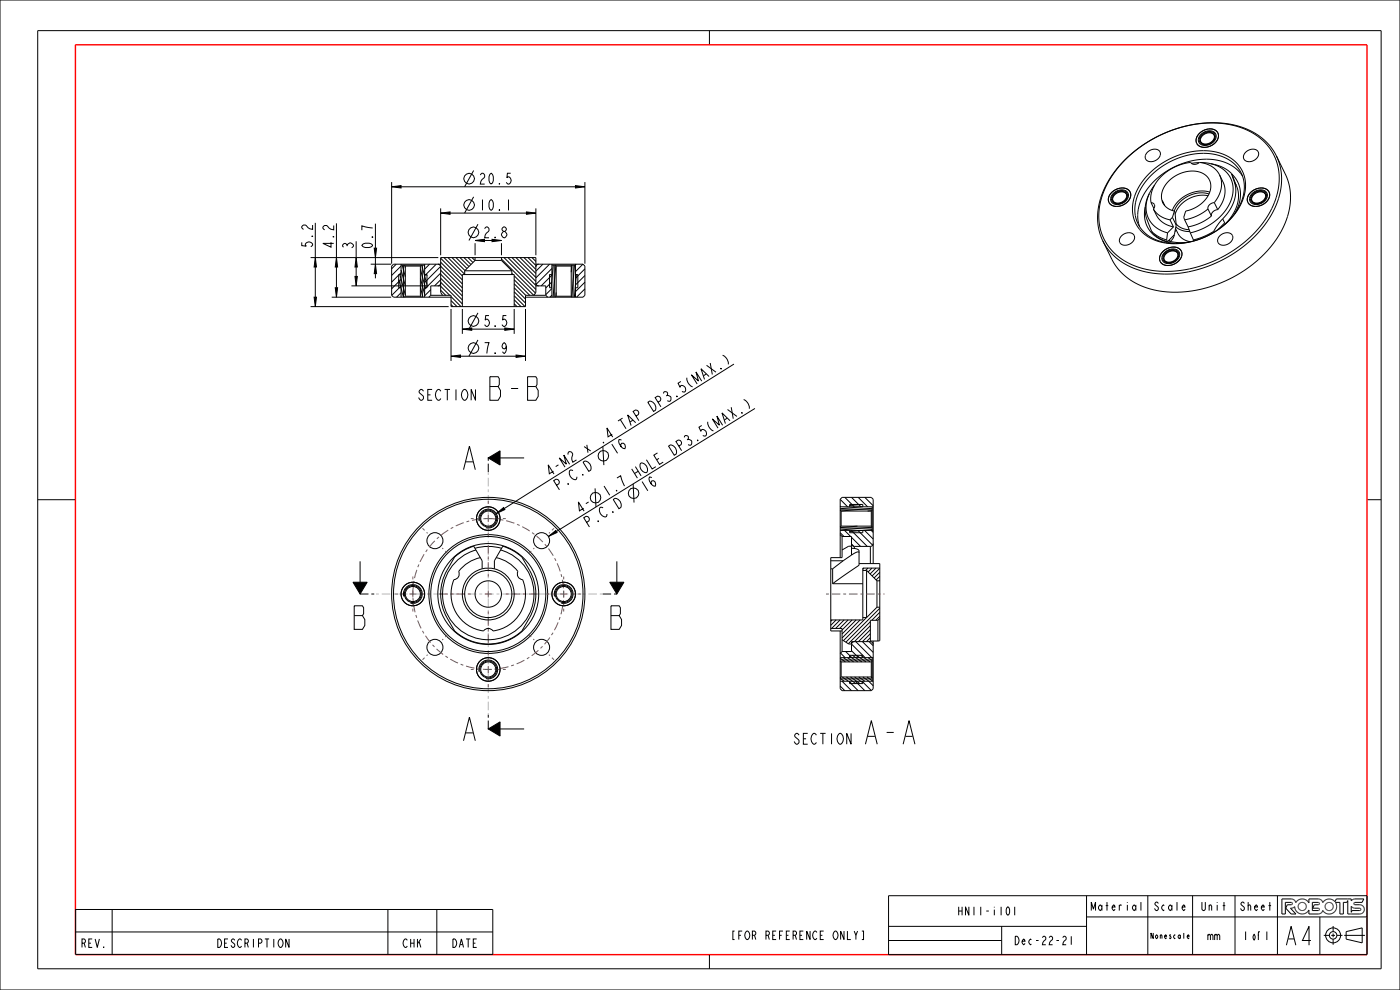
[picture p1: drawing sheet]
<svg xmlns="http://www.w3.org/2000/svg" width="297mm" height="210mm" viewBox="0 0 297 210" stroke-linecap="round" stroke-linejoin="round" font-family="sans-serif">
<g fill="#000">
<path d="M83.1 39.6l2-.2v.5zM122.1 39.4l2 .2-2 .3zM66.9 54.6l.2 2h-.5zM71.4 54.6l.2 2h-.5zM75.6 54.6l.2 2h-.5zM79.4 52.6h.5l-.3 2zM79.6 56l.3 2h-.5zM93.5 45.2l2-.2v.5zM100.8 51l2-.2v.5zM111.7 45l2 .2-2 .3zM66.6 63h.5l-.2 2zM71.1 61h.5l-.2 2z"/>
<path d="M75.3 58.6h.5l-.2 2zM95.7 75.6l2-.3v.5zM98.1 69.8l2-.2v.5zM107.1 69.6l2 .2-2 .3zM109.5 75.3l2 .3-2 .2zM103.6 97.1l2.5-1.5v3zM105.3 108.9l1.5-1.2 .3 .4zM116.3 113.8l1.6-1.3 .3 .5zM74.9 123.5h3l-1.5 2.5zM129.4 123.5h3l-1.5 2.5zM103.6 154.6l2.5-1.5v3z"/>
</g>
<g fill="none" stroke="#000" stroke-width=".21">
<path d="M0 0h297v210h-297zM8 6.5h285v199h-285zM150.5 6.5v3M83.1 39.6l2-.2v.5zM83.1 38.6v17.3M85.1 39.6h37M100.5 36.2l-1.9 3.4M122.1 39.4l2 .2-2 .3zM124.1 38.6v17.3M243.7 36.9a15.8 15.8 0 0 1 15.4-4.3 7.2 7.2 0 0 1 4.2 10.5 15.7 15.7 0 0 1-18.1 7.9 7.2 7.2 0 0 1-4.1-10.4l1-1.8zM244.1 37.3a14.8 14.8 0 0 1 15.7-3.9 6.9 6.9 0 0 1 3.4 9.8 15.2 15.2 0 0 1-17.6 7.8l-1.5-.7-1.1-.8a7.2 7.2 0 0 1-1.1-9.2l1-1.6zM254.9 28.4l1-.6h1.1l.6 .2 .3 .5v.9l-.3 .6-.6 .5-1.1 .3h-.7l-.8-.4-.2-.6 .1-.6z"/>
<path d="M255.1 28.6l1-.5 1 .1 .5 .4v.7l-.3 .5-.7 .6-.6 .1-.9-.1-.3-.3-.2-.4 .2-.7zM261.3 36.9l.2 .2a6.5 6.5 0 0 1 .4 8.2M262.2 39.2v.1a7.1 7.1 0 0 1-1.8 7.7l-.5 .6M263.6 37.3a9.2 9.2 0 0 0-9-3.5 15.4 15.4 0 0 0-12.8 9.3l-.4 2.6v1.2l.3 1.2M65.9 54.6h27.1M66.9 54.6l.2 2h-.5zM66.9 47.3v7.3M66.9 56.6v6.4M71.4 54.6l.2 2h-.5zM71.4 47.4v7.2M71.4 56.6v4.4M75.3 58.6h.5l-.2 2z"/>
<path d="M75.6 54.6l.2 2h-.5zM75.6 51.2v3.4M75.6 56.6v2M78.6 56h4.4M79.4 52.6h.5l-.3 2zM79.6 56l.3 2h-.5zM79.6 47.4v5.2M79.6 54.6v1.4M79.6 58v1M84.1 56l-1 1M84.8 58.2l1.2 4.4M85.1 58.2h-.5v2.8h.5l-.5-1.7"/>
<path d="M85.1 56v7M85.1 56.2h5M85.1 57.3l.9 3.3M85.1 56.4l-2 2M85.1 57.8l-2 2M85.1 59.3l-2 2M85.3 56.2l.7 2.5M85.6 56.2v6.8l-.5-1.9M85.8 56.2l.2 .2M85.9 56.3l.1 .5M86 56.4v6.4M86 56.4h3.2"/>
<path d="M89.2 56.4v6.4M89.2 59l.9 3.4M89.2 57.1l1 3.9M89.4 56.2l-.2 .2M89.5 56.2l1.1 4.2M89.6 56.2v6.8M90 56.2l.1 .4M90.1 56v7M90.1 58.2h.5v2.8h-.5M90.5 58.2l.1 .3M91.1 56l-1 1.1M92.5 56l-2.4 2.5"/>
<path d="M92.9 56a.6 .6 0 0 1 .6 .6M93.5 56.5l-3.4 3.4M93.5 45.2l2-.2v.5zM93.5 56h-10l-.4 .4v6.2M93.5 44.2v9.9M93.5 58.2l4.6 4.6M93.5 57.9l-3.4 3.4M93.5 59.3l-1.3 1.3M93.5 59.9l4.6 4.6M93.5 59l4.6 4.6M93.5 57.3l4.6 4.6M93.5 56.5l4.6 4.6"/>
<path d="M93.5 55.6l4.6 4.6M93.5 54.8l4.6 4.6M94.2 54.6l3.9 3.9M95 54.6l3.6 3.6M95.5 45.2h16.2M95.9 54.6l2.7 2.8M96.7 54.6l2.4 2.4M97.6 54.6l1.9 1.9M98.4 54.6l1.5 1.5M98.6 57.4v.8M98.6 57.4h10M99.3 54.6l1 1.1"/>
<path d="M100.1 54.6l.7 .7M100.5 41.8l-1.9 3.4M100.8 51l2-.2v.5zM100.8 55.2l-2.2 2.2M100.8 51.6v2.5M100.8 54.6v.6M100.8 55.2h5.6M101.4 47.6l-1.9 3.4M106.4 51.6v2.5M106.4 54.6v.6M106.4 55.2l2.2 2.2M106.4 54.9l7.2 7.3"/>
<path d="M106.9 54.6l6.8 6.8M107.8 54.6l5.9 6M108.6 57.4v.8M108.6 58l.2 .2M108.6 54.6l5.1 5.1M109.1 59.3l3.3 3.3M109.1 58.5l4.1 4.1M109.5 54.6l4.2 4.3M110.3 54.6l3.4 3.4M111.2 54.6l2.5 2.6M111.7 45l2 .2-2 .3zM112 54.6l1.7 1.7"/>
<path d="M112.9 54.6l.8 .9M113.7 56h10M113.7 44.2v9.9M114.3 56a.6 .6 0 0 0-.6 .6M115.2 56l-1.5 1.5M116.6 56l-2.9 2.9M116.6 58.2v.5M117.1 58.2h-.5v2.8h.5M117.1 56v7M117.1 57l-3.4 3.3M117.1 58.4l-2.3 2.2M117.1 59.8l-1.3 1.3"/>
<path d="M117.4 56.2l-.5 4.8M117.6 56.2v6.8M117.8 56.2l.2 .2M117.9 56.4l-.6 6.6M118 56.4h3.2M118 56.4v6.4M121.2 56.4v6.4M121.3 56.3l-.1 1.4M121.4 56.2l-.2 .2M121.6 56.2v6.8M121.9 56.2l-.6 6.7M122.1 58.2h.5v2.8h-.5"/>
<path d="M122.1 56v7M122.2 56l-.1 .2h-5M122.3 58.2l-.5 4.8M123.7 56l-1.6 1.6M123.7 56l.4 .4v6.2l-.4 .4h-12.2M124.1 57l-2 2M124.1 58.4l-2 2M124.1 59.9l-2 2M236.3 40.9l1-.5 .8-.1 .6 .1 .6 .6v.9l-.6 .9-.7 .4-.7 .2-.9-.1-.6-.4-.2-.5 .1-.6zM236.5 41.1l1-.5 1 .1 .5 .5v.7l-.3 .5-.8 .5-.5 .2-.9-.1-.3-.3-.2-.5 .2-.7zM243 43.9a6.4 6.4 0 0 0 6.1 7.7M247.2 53.5l1-.6 1.1-.1 .5 .3 .4 .4v.9l-.4 .6-.6 .5-1 .4h-.7l-.8-.5-.2-.5v-.6z"/>
<path d="M247.4 53.6l1.1-.5 .8 .1 .5 .5v.7l-.3 .5-.7 .5-.6 .2-.8-.1-.4-.3-.1-.4 .1-.7zM247.8 51.1a10.3 10.3 0 0 0 4.3 .3M249.4 48.5l.5 1a3.5 3.5 0 0 0 2.6 1.8M249.4 48.1a4.3 4.3 0 0 0 3 1M249.6 48.8l-.3 .3M256.6 40.7a6.9 6.9 0 0 0-7.9 4M265.8 40.9l1-.5 1.1-.1 .6 .3 .3 .4v.9l-.4 .6-.9 .7-.7 .2h-.7l-.8-.5-.2-.5 .1-.6zM266 41.1l.8-.4h1.1l.5 .5v.7l-.4 .7-.6 .3-.6 .2-.8-.1-.4-.3-.1-.4 .1-.7zM65.9 65h29.3M66.6 63h.5l-.2 2zM70.4 63h12.6M71.1 61h.5l-.2 2z"/>
<path d="M74.6 60.6h16.3M83.1 62.6l.4 .4h12.2M85.1 60.7l-2 2M85.1 62.1l-1 .9M86 62.8l-.2 .2M86 62.8h3.2M89.2 62.8l.2 .2M89.2 61l.5 2M91.4 62.6h4.3v2.4h15.8v-2.4h4.3M91.4 62.6l-.4 .4M91.4 61.4l-1.3 1.3M93.5 60a.6 .6 0 0 1-.6 .6"/>
<path d="M93.5 60.6h-2.1v2M93.5 61.6l1.1 1M93.5 60.7l1.9 1.9M93.9 62.6l-.4-.6v-7.4h20.2v7.4l-.4 .6M95.7 75.6l2-.3v.5zM95.7 65.5v11.1M95.7 64.6l.4 .4M95.7 63.8l1.3 1.2M95.7 62.9l2.1 2.1M97.7 75.6h11.8M98.1 69.8l2-.2v.5zM98.1 65v-6.8h11v6.8"/>
<path d="M98.1 65.5v5.3M100.1 69.8h7M101.4 72.1l-1.9 3.5M101.4 66.4l-1.9 3.4M107.1 69.6l2 .2-2 .3zM109.1 65.5v5.3M109.1 64.4l.6 .6M109.1 63.6l1.4 1.4M109.1 62.7l2.3 2.3M109.1 61.9l2.4 2.4M109.1 61l2.4 2.4M109.1 60.2l2.4 2.4"/>
<path d="M109.5 75.3l2 .3-2 .2zM111.5 65.5v11.1M113.7 60a.6 .6 0 0 0 .6 .6M113.7 60.6h2.1v2M115.8 62.6l.4 .4M117.1 61.2l-1.3 1.3M117.1 62.6l-.4 .4M118 62.8h3.2M118 62.8l-.2 .2M118 62l-.1 .9M121.2 62.8l.2 .2M124.1 61.3l-1.8 1.7"/>
<path d="M153.3 75.3a2.04 2.04 0 0 1 1.2 2M155.7 77.2l-48.7 30.7M98.3 99.6l1.3-5 1.2 5M98.8 98h1.5M103.6 97.1l2.5-1.5v3zM106.1 97.1h5.1M160.2 86.6l-42.2 26.1M8 106h8M76.4 119.1v4.4M100.8 116.3a10.1 10.1 0 0 1 5.6 0M101.7 110.5a2 2 0 0 1 1.7-2.5 2 2 0 0 1 2.2 2.2 2 2 0 0 1-2.5 1.7M105.3 108.9l1.5-1.2 .3 .4z"/>
<path d="M116.3 113.8l1.6-1.3 .3 .5zM126.2 103.6l.2 3.9M130.9 119.1v4.4M134.3 102.7l.2 3.9M178.2 105.9l.4-.4h6.2l.4 .4v13.6M178.2 105.9v12.4M178.2 113.4l.4 .4M178.2 108.2l.2 .2M178.2 112.5h7M178.2 112h6.8M178.2 108h6.8M178.2 107.5h7"/>
<path d="M178.2 113l.8 .8M178.2 107.3l.2 .2M178.2 105.9l1.6 1.6M178.4 111.6l-.2 .2M178.4 108.4v3.2M178.4 111.6h6.4M178.4 108.4h6.4M178.6 113.8v2.9M178.6 113.8h2v2.1M179.2 112.5l1.3 1.3M179.2 105.5l2 2M180.2 107.5v-.5h2.8v.5l-4.8 .4"/>
<path d="M180.2 112.5v.5h2.8v-.5M180.6 112.5l3.4 3.4M180.6 115.3l.2 .4 .4 .2M180.6 114l2 1.9M180.6 105.5l2 2M180.6 115.4l.5 .5M181.2 115.9v.4M181.2 115.9h3.4M181.9 111.6l-3.7 .3M182 112.5l3.1 3.1M182.1 105.5l2 2M182.8 107l-2.6 .2"/>
<path d="M183.4 112.5l1.8 1.8M183.5 105.5l1.7 1.8M184.6 115.9v3.6M184.8 112.5l.4 .4M184.8 108.4v3.2M184.8 111.6l.2 .2M184.9 108.3l-.8 .1M185 108.2l-.2 .2M185 107.5v5M185 112.3l-4.8 .5M185 111.8l-6.8 .6M185 107.8l-6.6 .6"/>
<path d="M185.2 115.3a.6 .6 0 0 1-.6 .6M186.6 119.5v16.4l-.4 .1M290 106h3M74.9 123.5h3l-1.5 2.5zM75.1 128.5h1.8l.2 .4v1.3l-.2 .4 .5 .8v1.3l-.5 .8h-1.8zM75.1 130.6h1.8M85.7 126.5a2 2 0 0 1 1.7-2.5 2 2 0 0 1 2.2 2.2 2 2 0 0 1-2.5 1.7M102.3 120.7l1.5-.2 1.1 .2M117.7 126.5a2 2 0 0 1 1.7-2.5 2 2 0 0 1 2.2 2.2 2 2 0 0 1-2.5 1.7M129.4 123.5h3l-1.5 2.5zM129.6 128.5h1.8l.2 .4v1.3l-.2 .4 .5 .8v1.3l-.5 .8h-1.8zM129.6 130.6h1.8"/>
<path d="M176.2 133.3h2.4v4.9M176.2 120.7v13.1M176.5 131.5l-.3 .3M177.4 131.5l-1.2 1.1M178.2 131.5l-1.8 1.8M178.2 133.8v12.3l.4 .4h6.2l.4-.4v-10.1M178.2 139.5h7M178.2 139.6l1.1 .8M178.3 138.5l1 1M178.6 135.7l1.4 .9h.6M178.6 138.2l-.4 .4M178.9 139.5l1.3 .9"/>
<path d="M179.1 131.5l-1.8 1.8M179.4 138.2l1.3 1.3M179.8 139.5l1.3 .9M179.9 131.5l-1.8 1.8M180.2 139.5v-.5h2.8v.5M180.2 139.2l1.8 1.2M180.6 138l1.5 1.5M180.6 136.6l2.9 2.9M180.8 131.5l-2.2 2.1M180.8 139l2 1.4M181.2 136.1a.6 .6 0 0 0-.6 .6v1.5h-2M181.5 136.1l3.4 3.4"/>
<path d="M181.6 131.5l-3 3M181.7 139l2 1.4M182.5 131.5l-3.9 3.8M182.6 139l.4 .3M183 121h.8M183.3 120.5l-.3 .3M183.3 139.5l1.3 .9M183.8 121v10h-.8M183.8 121l2.2 2.2M184.1 120.5l-.5 .5M184.2 139.5l.8 .6M184.4 136.1l.8 .9"/>
<path d="M184.6 136.1a.6 .6 0 0 1 .6 .6M184.6 136.1h-4v.5M184.6 136h1.6M184.6 134.4l-1.6 1.7 2.2 2.3M184.6 131.9l-4.6 4.7M184.6 132.7l-3.3 3.4M184.6 133.6l-2.5 2.5M184.6 135.3l-.8 .8M185 120.5l-.8 .8M185 139.5h.1M185 139.5v5M185.8 120.5l-1.2 1.2"/>
<path d="M186 128.8h.6M186 123.2h.6M186 123.2v5.6M186 128.8l-7.1 7.1M186.2 131.6h-1.6v4.5M186.2 131.6v4.4M186.6 120.5h-3.6v11h-6.8M186.6 131.2l-.4 .4M186.6 120.5l-1.6 1.7M186.6 121.4l-1.2 1.2M186.6 122.2l-.7 .8M186.6 123.1l-.1 .1"/>
<path d="M186.6 129l-7.2 7.2M186.6 129.9l-1.7 1.7M186.6 130.7l-.8 .9M98.3 157.1l1.3-5 1.2 5M98.8 155.5h1.5M101.7 142.5a2 2 0 0 1 1.7-2.5 2 2 0 0 1 2.2 2.2 2 2 0 0 1-2.5 1.7M103.6 154.6l2.5-1.5v3zM106.1 154.6h5.1M178.2 144.5h7M178.2 144h6.8M178.2 140h6.8M178.2 140.2l.2 .2"/>
<path d="M178.2 143.9l.9 .6M178.2 145.5l1 1M178.4 140.3l.1 .1M178.4 143.6h6.4M178.4 140.4h6.4M178.4 140.4v3.2M178.4 143.6l-.2 .2M178.6 144.5l2 2M178.7 143.6l1.3 .9M179.6 143.6l2 1.4M180 144.5l2 2M180.2 144.5v.5h2.8v-.5"/>
<path d="M180.2 144.7l.5 .3M180.4 143.6l2 1.4M181.3 143.6l1.7 1.2M181.5 144.5l2 2M182.2 143.6l1.3 .9M182.9 144.5l2 2M183 143.6l1.3 .9M183.9 143.6l1.1 .8M184.3 144.5l.9 1M184.8 143.6l.2 .1M184.8 143.6l.2 .2M184.8 140.4v3.2"/>
<path d="M185 140.2l-.2 .2M16 192.9h88.5v9.6h-88.5zM16 197.7h88.5M23.8 192.9v9.6M82.3 192.9v9.6M92.7 192.9v9.6M188.5 190h101.5v12.5h-101.5zM188.5 199.5h24M188.5 196.5h42M212.5 196.5v6M230.5 194.5h59.5M230.5 190v12.5"/>
<path d="M231.5 193.2v-1.8l.5 1.5 .4-1.5v1.8M243.5 190v12.5M253 190v12.5M262 190v12.5M271 190v12.5M273.9 191.4h.1M274 191.4h.1M274 191.9h-.1M274 191.9h.1M274 191.4l.1 .1M274.1 191.5l.1 .1M274.1 191.8v.1"/>
<path d="M274.2 191.8h-.1M274.2 191.6v.1M274.2 191.7v.1M275.4 192.3h.1M275.4 192.3v.1M275.4 192.2v.1M275.4 192.4h.1M275.4 192.1v.1M275.4 192.4l.1 .2M275.5 192l-.1 .1M275.5 192.6h.1M275.5 191.9v.1"/>
<path d="M275.5 192.6v.1M275.5 191.9h.1M275.5 192.7h.1M275.5 192.7l.1 .2M275.6 192.9h.1M275.6 192.9l.2 .1M275.8 191.5l-.3 .4M275.8 193l.1 .1M275.9 191.5h-.1M275.9 193.1h.1M276 191.5h-.1M276 193.1h.1"/>
<path d="M276 191.4v.1M276.1 191.4h-.1M276.1 193.1h.1M276.1 191.4h.1M276.1 193.1h.2M276.3 191.4h-.2M276.3 191.4h.1M276.3 193.1h.1M276.4 191.4h.1M276.5 191.4l.1 .1M276.6 193.1h-.3M276.6 191.5h.1"/>
<path d="M276.6 193.1h.1M276.7 193l-.1 .1M276.7 191.5h.1M276.7 193h.1M276.7 191.5l.4 .5M277 192.8l-.3 .2M277 192.8h.1M277.1 192.6l-.1 .2M277.1 192h.1M277.1 192.6h.1M277.1 192v.1M277.1 192.4v.2"/>
<path d="M277.1 192.1v.1M277.1 192.4h.1M277.1 192.2v.1M277.1 192.3v.1M277.1 192.3h.1M279.7 191.4h-1.3v1.7h1.3M279.7 191.9h-.9l-.3 .7h1.2M279.7 192.6h.1M279.7 191.4h.1M279.7 193.1h.1M279.7 192.6v.1M279.7 191.9h.1"/>
<path d="M279.7 192.7h.1M279.8 193.1h-.1M279.8 191.4h.1M279.8 193.1h.1M279.8 191.9h.1M279.8 192.7h.1M279.8 191.4v.1M279.8 191.5h.1M279.9 192.7v.1M279.9 191.5h.1M279.9 191.8l-.1 .1M279.9 193.1h-.1"/>
<path d="M279.9 192.8h.1M279.9 191.8h.1M279.9 191.5v.1M279.9 193h.1M279.9 191.6h.1M279.9 191.7v.1M279.9 192.8v.1M279.9 191.7h.1M279.9 192.9h.1M279.9 191.6v.1M280 194.5v8M280.8 198.4h1.2"/>
<path d="M281.1 192.3h.1M281.1 192.3v.1M281.1 192.2v.1M281.1 192.2h.1M281.1 192.4v.1M281.1 192.5l.2 .4M281.1 192.1v.1M281.1 192v.1M281.2 191.9l-.1 .1M281.2 191.9h.1M281.2 191.8v.1M281.3 191.8h-.1"/>
<path d="M281.3 192.9h.1M281.4 192.9v.1M281.4 191.7l-.1 .1M281.4 191.7h.1M281.4 193h.1M281.5 193h.1M281.5 191.5l-.1 .2M281.5 193l.1 .1M281.6 191.5h-.1M281.6 193.1h.1M281.6 191.5h.1M281.7 191.5h-.1"/>
<path d="M281.7 193.1h.1M281.8 191.4l-.1 .1M281.8 193.1h.1M281.8 191.4h.1M281.8 193.1l.2 .1M282 191.4h-.2M282 191.4h.1M282 191.4l.2 .1M282 193.2h.1M282.1 193.2h-.1M282.1 193.1v.1M282.2 191.5h.1"/>
<path d="M282.2 193.1h-.1M282.3 191.5h.1M282.3 193.1h-.1M282.4 191.5h.1M282.4 193.1h-.1M282.4 191.5l.2 .1M282.4 193.1h.1M282.4 198.4h.8M282.5 193l-.1 .1M282.5 193h.1M282.6 191.6v.1M282.6 191.7h.1"/>
<path d="M282.6 191.7l.2 .3M282.7 192.8l-.2 .2M282.7 192.8h.1M282.7 192.7v.1M282.7 192.7h.1M282.8 192.6l-.1 .1M282.8 192.6h.1M282.8 192v.1M282.8 192.1v.1M282.8 196.4v1.2M282.8 198v.8M282.8 199.2v1.2"/>
<path d="M282.8 192.5v.1M282.8 192.4v.1M282.8 192.2h.1M282.8 192.2v.1M282.8 192.3v.1M282.8 192.3h.1M283.6 198.4h1.2M285.2 198.4h4.4M285.6 197.6l3.4-.8v3.2l-3.4-.8zM285.9 190.7h.1M286.5 193.9h.1M286.7 192.2v.1"/>
<path d="M286.7 192.2v1.3l.1-.4M286.7 193.9h.1M286.7 192.3h.1M286.7 192.3l.1 .1M286.8 192.4h.1M286.8 193.1h1.7M286.8 193.1h.1M286.9 192.4v.1M286.9 192.5l.5 .1M287.2 191.7h.1M287.2 191.7v.1M287.2 191.8h.1"/>
<path d="M287.2 191.8l.1 .1M287.3 191.9h.1M287.4 191.9h.1M287.4 192.6h.1M287.4 192.6h1.1M287.4 191.4l-.2 .2M287.5 191.9h1a.98 .98 0 0 1 .9 1 .98 .98 0 0 1-.9 1h-2.6v-2.9l-.2 .4h-.7v2.5h-.7v-2.5h-1a1.6 1.6 0 0 1-.5 2.2 1.6 1.6 0 0 1-2.2-.5l-.2 .5-.5 .3h-2.2v-.9a1.6 1.6 0 0 1-1.8 .8 1.6 1.6 0 0 1-1.2-1.5l-.4 .3h-.5l1.1 1.3h-1l-1.1-1.3 .3-.7h.8M287.5 191.4h1.5l.3-.7h-2l-.6 .4v-.4h-3.2l-.3 .6a1.6 1.6 0 0 0-2.6 .1l-.2-.4-.5-.3h-2.2v.8a1.6 1.6 0 0 0-2.8 0l-.3-.5-.4-.3h-2.3v3.2h.8v-2.5h1.2M287.5 191.4h-.1M288.5 192.6h.1M288.5 192.6v.1M288.5 193.1h.1"/>
<path d="M288.5 192.7h.1M288.6 193.1h-.1M288.6 192.7h.1M288.6 193.1h.1M288.6 192.7l.1 .1M288.7 193l-.1 .1M288.7 192.8h.1M288.7 193h.1M288.7 192.8v.1M288.7 192.9v.1M288.7 192.9h.1M150.5 202.5v3"/>
<circle cx="99.5" cy="37.9" r="1.13"/>
<circle cx="99.5" cy="43.5" r="1.13"/>
<circle cx="100.4" cy="49.3" r="1.13"/>
<circle cx="100.4" cy="73.8" r="1.13"/>
<circle cx="100.4" cy="68.1" r="1.13"/>
<circle cx="126.3" cy="105.6" r="1.13"/>
<circle cx="103.6" cy="126" r="12.2"/>
<circle cx="103.6" cy="126" r="12.6"/>
<circle cx="103.6" cy="126" r="10.7"/>
<circle cx="282.8" cy="198.4" r="1.59"/>
<circle cx="282.8" cy="198.4" r=".79"/>
</g>
<path d="M103.6 97.1v3M79.4 126h-3M130.9 126h-3M103.6 151.6v3" fill="none" stroke="#000" stroke-width=".21" stroke-dasharray=".6 .6 1.8 .6" stroke-linecap="butt"/>
<path d="M103.6 100.1v51.5M127.9 126h-48.5" fill="none" stroke="#b5b5b5" stroke-width=".21" stroke-dasharray=".6 .6 1.8 .6" stroke-linecap="butt"/>
<path d="M16 9.5h274v193h-274z" fill="none" stroke="#f00" stroke-width=".3"/>
<!-- layer: 02___PRT_ALL_AXES -->
<g fill="none" stroke="#000" stroke-width=".21">
<path d="M238.1 39.9h.1M243.4 32.3l.6-.4a1.32 1.32 0 0 1 2.2 .8l-.3 .8-.8 .6a1.32 1.32 0 0 1-2.2-.8l.2-.5zM252.6 34.4a9.5 9.5 0 0 0-8.4 7v1.6M252.6 34.4v.1M252.6 34.5l.5 .3a1.53 1.53 0 0 0 1.3-.4 4.8 4.8 0 0 1 4.4 2.8 4.8 4.8 0 0 1-.7 5.1l-.5 .7M253.8 29.3h.1M254.4 28.3a2.5 2.5 0 0 1 4 0 2.71 2.71 0 0 1-3 3 1.6 1.6 0 0 1-1.6-1.1 1.6 1.6 0 0 1 .6-1.9zM259.5 38.6l.4 1.4-.1 1.5a6.9 6.9 0 0 1-1.5 3M262.2 39.1v.1M264.3 32.3a1.6 1.6 0 0 1 2.7 .2v.4a1.87 1.87 0 0 1-3.1 .8l-.1-.7zM267.6 39.9h.1M270.8 33l1.9 3.9"/>
<path d="M234 51.1l1.9 3.9M235.8 40.9a2.55 2.55 0 0 1 3.9-.2l.2 .5a2.81 2.81 0 0 1-4.5 2l-.2-.5-.1-.6 .2-.6zM238 50a1.6 1.6 0 0 1 2.7 .2v.4a1.87 1.87 0 0 1-3.1 .8l-.1-.7zM244.2 43l.4 .1a.76 .76 0 0 1 .1 1.2M244.2 43l.6 1.2M244.7 44.3a5.1 5.1 0 0 0 3.5 2.3M244.7 44.3l.7 1.5a5.1 5.1 0 0 0 3.5 2.3M246 54.8v.4M246 54.8h.1M246 55.2h.1M246.1 54.4l-.1 .4M246.1 54.3a2.78 2.78 0 0 1 4.4-1.2 2.39 2.39 0 0 1-2.1 3.2 1.82 1.82 0 0 1-2.4-1.1"/>
<path d="M246.1 54.3v.1M256.3 44.3l-2.4 1.5-2.6 .8M256.3 44.3l.7 1.5M257 45.8l-2.3 1.5-2.7 .8M257.6 43a1.3 1.3 0 0 0-1.3 1.3M257.6 43l.7 1.5M258.3 44.5a1.3 1.3 0 0 0-1.3 1.3M258.8 50l.6-.4a1.32 1.32 0 0 1 2.1 .8l-.3 .8-.7 .6a1.32 1.32 0 0 1-2.2-.8l.1-.5zM265.3 40.9a2.54 2.54 0 0 1 3.9-.2l.2 .5a2.81 2.81 0 0 1-4.5 2l-.3-.5v-.6l.2-.6zM101.9 118.3a7.9 7.9 0 0 0-4.6 2.9 1.2 1.2 0 0 1-1 1.8 7.9 7.9 0 0 0 6.3 10.8 1.2 1.2 0 0 1 2 0 7.9 7.9 0 0 0 6.3-10.8 1.2 1.2 0 0 1-1-1.8 7.9 7.9 0 0 0-4.6-2.9M182.2 119.5h4.4M176.2 133.8h2.4"/>
<circle cx="92.3" cy="114.7" r="1.7"/>
<circle cx="103.6" cy="110" r="2.5"/>
<circle cx="114.9" cy="114.7" r="1.7"/>
<circle cx="87.6" cy="126" r="2.5"/>
<circle cx="92.3" cy="137.3" r="1.7"/>
<circle cx="114.9" cy="137.3" r="1.7"/>
<circle cx="119.6" cy="126" r="2.5"/>
<circle cx="103.6" cy="142" r="2.5"/>
</g>
<g fill="none" stroke="#785055" stroke-width=".21" stroke-dasharray=".6 .6 1.8 .6" stroke-linecap="butt">
<path d="M89.6 112.1l1.1 1M94.9 117.3l-1.1-1.1M112.3 117.3l1-1.1M117.5 112.1l-1 1M89.6 139.9l1.1-1M94.9 134.7l-1.1 1.1M99.9 126h-6.9M103.6 129.7v6.9M103.6 122.3v-6.9M107.3 126h6.9M112.3 134.7l1 1.1M117.5 139.9l-1-1"/>
<path d="M119.6 126a16 16 0 0 0-23.6-14.1 16 16 0 0 0-1.3 27.4 16 16 0 0 0 24.8-11.7l.1-1.6M175.2 126h12.4"/>
</g>
<path d="M102.8 126h1.5M103.6 125.3v1.4" fill="none" stroke="#785055" stroke-width=".21"/>
<!-- layer: 3_ALL_AXES -->
<g fill="none" stroke="#785055" stroke-width=".21" stroke-dasharray=".6 .6 1.8 .6" stroke-linecap="butt">
<path d="M99.9 110h1.6M103.6 106.3v1.6M103.6 113.7v-1.6M107.3 110h-1.6M83.9 126h1.6M87.6 122.3v1.6M87.6 129.7v-1.6M91.3 126h-1.6M103.6 138.3v1.6M115.9 126h1.6M119.6 122.3v1.6M119.6 129.7v-1.6"/>
<path d="M123.3 126h-1.6M99.9 142h1.6M103.6 145.7v-1.6M107.3 142h-1.6"/>
</g>
<path d="M102.8 110h1.5M103.6 109.3v1.4M86.8 126h1.5M87.6 125.3v1.4M118.8 126h1.5M119.6 125.3v1.4M102.8 142h1.5M103.6 141.3v1.4" fill="none" stroke="#785055" stroke-width=".21"/>
<!-- layer: 7_ALL_FEATURES -->
<g fill="none" stroke="#000" stroke-width=".21">
<path d="M238.5 34.1a26.6 26.6 0 0 1 22.6-7.7 12.4 12.4 0 0 1 10.3 8.2 15.2 15.2 0 0 1-3.7 13.9 25.9 25.9 0 0 1-25.3 9 11.8 11.8 0 0 1-9.5-9.8 15.5 15.5 0 0 1 4.1-12zM238.7 33.9a25.8 25.8 0 0 1 22.9-7.3 11.8 11.8 0 0 1 9.7 9.8 16.7 16.7 0 0 1-5 12.8 25.9 25.9 0 0 1-23 8 11.9 11.9 0 0 1-10-9.5 15.5 15.5 0 0 1 4.2-12.5zM244.9 39.3l-1.1 1.7M254.4 34.5l-1.6 .2M254.7 34.5l2.1 .2M254.9 28.6a1.75 1.75 0 0 1 2.9 0v.8a1.93 1.93 0 0 1-3.3 .6l-.1-.7zM255.1 28.8l.9-.5 .9-.1 .6 .4 .2 .7-.3 .6-.6 .5-.7 .2h-.6l-.5-.2-.3-.5v-.6zM256.8 34.7a5.7 5.7 0 0 1 3.9 8.8 12.5 12.5 0 0 1-8.2 5.9M256.8 34.7l.8 .2a7.3 7.3 0 0 1 3.7 1.9M258.4 29.3a2.78 2.78 0 0 1-4.4 1.2h-.1M258.4 29.3h.1M258.4 29.3v-1.1a2.58 2.58 0 0 0-4.1 .2l-.5 1 .1 1"/>
<path d="M258.7 37.1l.8 1.5M261.3 36.8l.5 1.7M261.3 36.8l1 2.6-.5-.9M261.8 38.5a7.7 7.7 0 0 1-2.4 7.9M272.7 36.9a13 13 0 0 1-.9 12.3 26.4 26.4 0 0 1-26.3 12.4 13 13 0 0 1-9.6-6.6M235.3 42.9l-.2-.6 .2-.8 .5-.7 .8-.5a2.11 2.11 0 0 1 3.2 .7l-.1 1.1a3.3 3.3 0 0 1-2.8 1.7M235.3 43l.6 .6 1 .2M236.3 41.2a1.75 1.75 0 0 1 2.9 0l-.1 .7a1.93 1.93 0 0 1-3.2 .7l-.1-.7zM236.5 41.3l.9-.5 .9-.1 .6 .4 .2 .7-.3 .6-.6 .5-.7 .3h-.6l-.6-.3-.2-.4v-.6zM236.9 43.8h.1M243.8 41a5.6 5.6 0 0 0 3.9 8.4M243.8 41l-.6 1.5-.2 1.5a9 9 0 0 0 1.2 4.7l.1 .4"/>
<path d="M244.3 49.1a7.1 7.1 0 0 0 3.2 1.8M244.3 49.1a5.9 5.9 0 0 0 3.4 2.2M246.7 43.1l-.1-.6 .5 1.1M247.1 53.7a1.75 1.75 0 0 1 2.9 0v.7a1.93 1.93 0 0 1-3.3 .7v-.7zM247.3 53.9l.9-.6h.9l.7 .4 .1 .7-.2 .5-.6 .5-.7 .3h-.7l-.5-.2-.3-.5 .1-.6zM247.5 50.9l.2 .4M247.7 49.4l-.2 1.5M248 50.9l.1 .3M248.7 46.1l-.5 .5 .7 1.5-1.2 1.3M248.7 46.1l.8 1.6M249.1 49.8l-.3 .8-.5 .6M249.1 49.8l-1.4 1.5"/>
<path d="M249.1 44.8a3.3 3.3 0 0 1-1.8-5.6 6.5 6.5 0 0 1 8.3-2.2 3.5 3.5 0 0 1 0 5.4 7.4 7.4 0 0 1-4.1 2.4l-.4 1.3 1.4 3.3M249.1 44.8l.4 2.9M249.1 44.8l-.4 1.3M249.5 47.5l.1 .1a3.7 3.7 0 0 0 2.7 1.1M249.5 47.7l-.4 2.1M250.7 54.4a2.78 2.78 0 0 1-4.5 1.2v-.1M250.7 54.4h.1M250.7 53.5h.1M250.7 53.5l-.1-.2a2.58 2.58 0 0 0-4 .2l-.6 .9 .1 1.1M250.7 53.5v.4M250.7 53.9v.5M250.7 53.9h.1"/>
<path d="M252.5 49.4l.7 1.5M253.2 50.9l.1 .2M256.3 41.5a6.2 6.2 0 0 0-7 4M256.5 41.2a6.2 6.2 0 0 0-7.4 3.6M257.5 49.1a14.5 14.5 0 0 1-4.3 1.8M257.5 49.1l.1 .2M259.4 46.4l-1 1.3-.9 1.4M259.4 46.4l.4 .9-1.4 1.4M264.7 42.9l-.1-.6 .2-.8 .5-.7 .8-.5a2.11 2.11 0 0 1 3.2 .7l-.1 1.1a3.3 3.3 0 0 1-2.8 1.7M264.8 43l.6 .6 1 .2M265.7 41.2a1.75 1.75 0 0 1 2.9 0v.7a1.93 1.93 0 0 1-3.3 .7v-.7zM266 41.3l.9-.5 .9-.1 .6 .4 .1 .7-.2 .6-.6 .5-.7 .3h-.7l-.5-.3-.3-.4 .1-.6z"/>
<path d="M266.4 43.8h.1M96.4 118.2l1.7-1.2 2.4-1.1 1.8 3.1v1.7a5.5 5.5 0 0 0-3.2 8.4 5.5 5.5 0 0 0 9 0 5.5 5.5 0 0 0-3.2-8.4v-1.7l1.8-3.1 2.4 1.1 1.6 1.2a14.9 14.9 0 0 1 2.9 6.8 10.1 10.1 0 0 1-1.3 6.1l-1.6 2.7a10.6 10.6 0 0 1-14.3 0 14.9 14.9 0 0 1-2.9-6.8 10.1 10.1 0 0 1 1.3-6zM101 116.7a9.7 9.7 0 0 0-5.3 14.9 9.7 9.7 0 0 0 15.8 0 9.7 9.7 0 0 0-5.3-14.9M176.2 119h2.7M178.9 119l-2.3 1.7M180.6 117.7v-1.8h-.6l-1.4 .8v1.6h-2.4v2.4h.4M180.6 117.7l-1.7 1.3M180.6 116.3l1.1 .1 .5 .4v3.1l-5.6 3.9M182.2 117.2l-.1-.1h-.3l-1.2 .6M176.6 120.7v3.1M176.6 123.8h6.4"/>
<circle cx="103.6" cy="110" r="2.5"/>
<circle cx="103.6" cy="110" r="1.8"/>
<circle cx="103.6" cy="110" r="1.6"/>
<circle cx="87.6" cy="126" r="2.5"/>
<circle cx="87.6" cy="126" r="1.8"/>
<circle cx="87.6" cy="126" r="1.6"/>
<circle cx="103.6" cy="126" r="20.5"/>
<circle cx="103.6" cy="126" r="20.1"/>
<circle cx="103.6" cy="126" r="5"/>
<circle cx="103.6" cy="126" r="2.8"/>
<circle cx="119.6" cy="126" r="2.5"/>
<circle cx="119.6" cy="126" r="1.8"/>
<circle cx="119.6" cy="126" r="1.6"/>
<circle cx="103.6" cy="142" r="2.5"/>
<circle cx="103.6" cy="142" r="1.8"/>
<circle cx="103.6" cy="142" r="1.6"/>
</g>
<g font-size="6.5">
<text x="100.6" y="84.9">B-B</text>
<text x="179.1" y="157.9">A-A</text>
</g>
<text font-size="5.2" x="271.8" y="200.5">A4</text>
<g font-size="3">
<text x="101.4" y="39">20.5</text>
<text x="101.4" y="44.6">10.1</text>
<text x="66.3" y="52.8" transform="rotate(-90 66.3 52.8)">5.2</text>
<text x="70.8" y="52.9" transform="rotate(-90 70.8 52.9)">4.2</text>
<text x="75" y="53" transform="rotate(-90 75 53)">3</text>
<text x="79.1" y="53" transform="rotate(-90 79.1 53)">0.7</text>
<text x="102.4" y="50.4">2.8</text>
<text x="102.4" y="69.2">5.5</text>
<text x="102.4" y="75">7.9</text>
<text x="87.9" y="84.9">SECTION</text>
<text x="116.5" y="101.2" transform="rotate(-32 116.5 101.2)">4-M2 x .4 TAP DP3.5(MAX.)</text>
<text x="130.2" y="96.6" transform="rotate(-32 130.2 96.6)">16</text>
<text x="118.3" y="104.2" transform="rotate(-32 118.3 104.2)">P.C.D</text>
<text x="128.6" y="105.5" transform="rotate(-32 128.6 105.5)">1.7 HOLE DP3.5(MAX.)</text>
<text x="136.6" y="104.6" transform="rotate(-32 136.6 104.6)">16</text>
<text x="122.8" y="109.1" transform="rotate(-32 122.8 109.1)">4-</text>
<text x="124.7" y="112" transform="rotate(-32 124.7 112)">P.C.D</text>
<text x="167.5" y="157.9">SECTION</text>
</g>
<g font-size="2.3">
<text x="202.7" y="194.2">HN11-i101</text>
<text x="232.3" y="193.2">Material</text>
<text x="245.2" y="193.2">Scale</text>
<text x="255.1" y="193.2">Unit</text>
<text x="263.2" y="193.2">Sheet</text>
<text x="17" y="201">REV.</text>
<text x="44.9" y="201">DESCRIPTION</text>
<text x="84.8" y="201">CHK</text>
<text x="95" y="201">DATE</text>
<text x="154.9" y="199.3">[FOR REFERENCE ONLY]</text>
<text x="214.4" y="200.4">Dec-22-21</text>
<text x="255.5" y="199.4">mm</text>
<text x="263.8" y="199.4">1 of 1</text>
</g>
<text font-size="1.6" x="244.3" y="199.1">Nonescale</text>
</svg>
